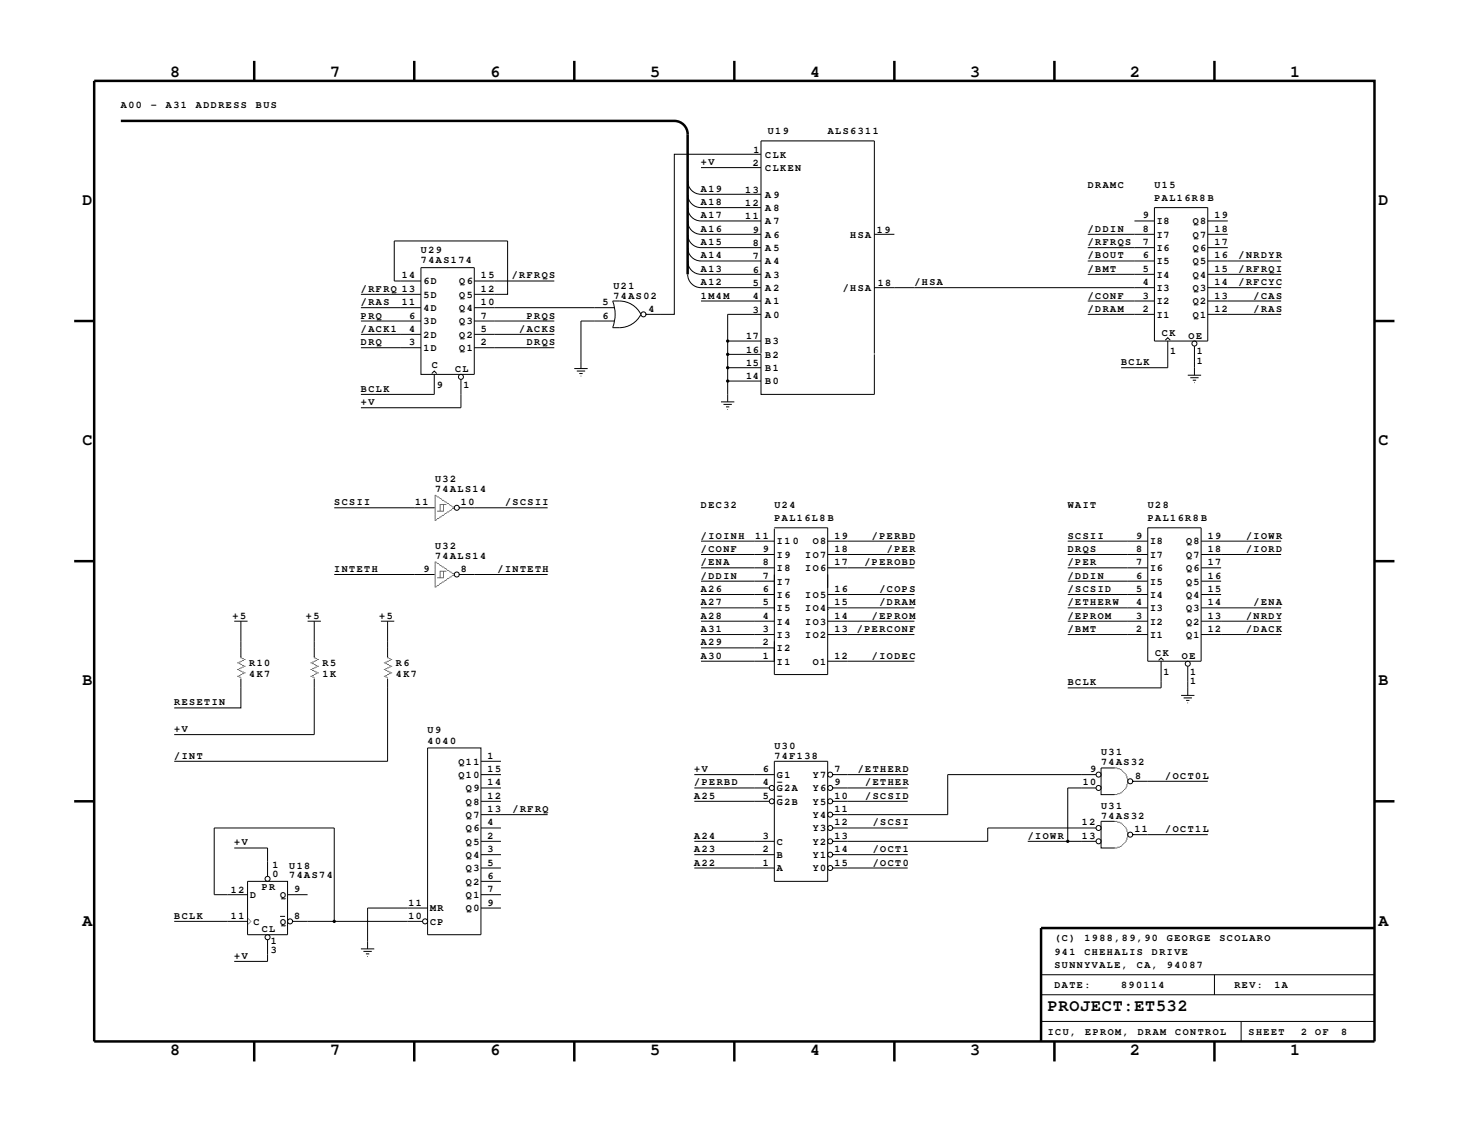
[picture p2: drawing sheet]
<svg xmlns="http://www.w3.org/2000/svg" width="279mm" height="216mm" viewBox="0 0 279 216" stroke-linecap="round" stroke-linejoin="round" font-family="sans-serif">
<g fill="none" stroke="#000" stroke-width=".48">
<path d="M17.9 15.4h243.9v182.9h-243.9zM48.4 11.6v3.8M78.9 11.6v3.8M109.4 11.6v3.8M139.9 11.6v3.8M170.3 11.6v3.8M200.8 11.6v3.8M231.3 11.6v3.8M23 23h105.4a2.54 2.54 0 0 1 2.6 2.6v26.6M14.1 61.1h3.8M261.8 61.1h3.8M14.1 106.8h3.8"/>
<path d="M261.8 106.8h3.8M14.1 152.6h3.8M261.8 152.6h3.8M261.8 176.7h-63.5v21.6M48.4 198.3v3.8M78.9 198.3v3.8M109.4 198.3v3.8M139.9 198.3v3.8M170.3 198.3v3.8M200.8 198.3v3.8M231.3 198.3v3.8"/>
</g>
<g fill="none" stroke="#000" stroke-width=".19">
<path d="M131 39.5a2.54 2.54 0 0 0 2.5 2.6h11.4M131 37a2.54 2.54 0 0 0 2.5 2.5h11.4M131 34.4a2.54 2.54 0 0 0 2.5 2.6h11.4M133.5 31.9h11.4M144.9 29.4h-16.5v30.4h-5.4a.48 .48 0 0 1-.6 .5 .48 .48 0 0 1-.2-.8 .48 .48 0 0 1 .8 .1v.2M219.9 39.5h10.1v25.4h-10.1zM68.7 58.6h11.5M68.7 56h11.5M80.2 51h10.1v20.3h-10.1zM80.2 53.5h-5.1v-7.6h21.6v10.1h-6.4M90.3 58.6h26.7M90.3 53.5h15.3"/>
<path d="M122.1 59.8a4.9 4.9 0 0 0-5.4-2.5 7 7 0 0 1 0 5.1 4.9 4.9 0 0 0 5.4-2.5M131 49.7a2.54 2.54 0 0 0 2.5 2.5h11.4M131 47.1a2.54 2.54 0 0 0 2.5 2.6h11.4M131 44.6a2.54 2.54 0 0 0 2.5 2.5h11.4M131 42.1a2.54 2.54 0 0 0 2.5 2.5h11.4M131 52.2a2.54 2.54 0 0 0 2.5 2.6h11.4M133.5 57.3h11.4M144.9 59.8h-6.3v7.7M166.5 54.8h53.4M166.5 44.6h3.8M207.2 57.3h12.7M207.2 52.2h12.7"/>
<path d="M207.2 49.7h12.7M207.2 47.1h12.7M207.2 44.6h12.7M207.2 59.8h12.7M216.1 42.1h3.8M230 57.3h14M230 54.8h14M230 52.2h14M230 49.7h14M230 47.1h3.8M230 44.6h3.8M230 42.1h3.8"/>
<path d="M230 59.8h14M68.7 66.2h11.5M68.7 63.7h11.5M68.7 61.1h11.5M82.2 71.1l.5-.5 .5 .5M82.7 71.3v3.8h-14M87.8 72.2v5.4h-19.1M90.3 66.2h15.3M90.3 63.7h15.3M90.3 61.1h15.3M109.4 70.2h2.5M109.9 70.6h1.5"/>
<path d="M110.3 71.1h.7M117 61.1h-6.4v9.1M137.3 76.5h2.6M137.8 77h1.6M138.3 77.5h.6M138.6 67.5v5M138.6 67.5h6.3v7.6h21.6v-7.6M138.6 72.5h6.3M138.6 64.9h6.3M138.6 70h6.3M138.6 72.5v4M144.9 67.3v-40.5h21.6v40.5"/>
<path d="M221.9 64.8l.5-.5 .5 .5M222.4 64.9v5.1h-8.9M226.2 71.4h2.6M226.7 71.9h1.6M227.2 72.4h.6M227.5 65.9v5.5M63.7 96.7h19M87.5 96.7a.48 .48 0 0 0-.7-.5 .48 .48 0 0 0-.2 .8 .48 .48 0 0 0 .8-.1l.1-.2h16.8M44.6 118.3h2.5M45.9 118.3v6.8M58.6 118.3h2.5M59.8 118.3v6.8"/>
<path d="M63.7 109.4h19M72.5 118.3h2.6M73.8 118.3v6.8M87.5 109.4a.48 .48 0 0 0-.7-.5 .48 .48 0 0 0-.2 .8 .48 .48 0 0 0 .8-.1l.1-.2h16.8M133.5 118.3h14M133.5 113.2h14M133.5 110.6h14M133.5 105.6h14M133.5 103h14M133.5 115.7h14M133.5 108.1h14M147.5 100.5h10.1v27.9h-10.1v-27.8"/>
<path d="M157.6 118.3h16.5M157.6 113.2h16.5M157.6 105.6h16.5M157.6 103h16.5M157.6 115.7h16.5M157.6 108.1h16.5M157.6 116h.2M203.4 118.3h15.2M203.4 113.2h15.2M203.4 110.6h15.2M203.4 105.6h15.2M203.4 103h15.2"/>
<path d="M203.4 115.7h15.2M203.4 108.1h15.2M218.6 100.5h10.2v25.4h-10.2zM228.8 118.3h15.2M228.8 113.2h3.8M228.8 110.6h3.8M228.8 105.6h15.2M228.8 103h15.2M228.8 115.7h15.2M228.8 108.1h3.8M45.9 129.2v5.6h-12.7M59.8 129.2v10.7h-26.6"/>
<path d="M73.8 129.2v15.7h-40.6M133.5 123.3h14v2.6h-14M133.5 120.8h14M157.6 125.9h16.5M157.6 120.8h16.5M203.4 120.8h15.2M220.7 125.7l.4-.4 .5 .4M221.1 125.9v5.1h-17.7M224.9 132.4h2.6M225.4 132.9h1.6M225.9 133.3h.6M226.2 126.8v5.6"/>
<path d="M228.8 120.8h15.2M91.6 157.6h3.8M91.6 152.6h3.8M91.6 150h3.8M91.6 144.9h3.8M91.6 147.5h3.8M91.6 155.1h12.7M132.2 152.6h14.3M132.2 150h14.3M132.2 147.5h15.3M147.5 144.9h10.1v22.9h-10.1zM158.6 147.5a.48 .48 0 0 0-.6-.5 .48 .48 0 0 0-.3 .8 .48 .48 0 0 0 .8-.1l.1-.2h14.3"/>
<path d="M158.6 150a.48 .48 0 0 0-.6-.4 .48 .48 0 0 0-.3 .7 .48 .48 0 0 0 .8 0l.1-.3h14.3M158.6 152.6a.48 .48 0 0 0-.6-.5 .48 .48 0 0 0-.3 .8 .48 .48 0 0 0 .8-.1l.1-.2h14.3M158.6 157.6a.48 .48 0 0 0-.6-.4 .48 .48 0 0 0-.3 .7 .48 .48 0 0 0 .8 0l.1-.3h14.3M208.8 147.5h-28.3v7.6h-21.9a.48 .48 0 0 1-.6 .4 .48 .48 0 0 1-.3-.7 .48 .48 0 0 1 .8 .1l.1 .2M208.8 157.6h-20.7v2.6h-29.5a.48 .48 0 0 1-.6 .4 .48 .48 0 0 1-.3-.7 .48 .48 0 0 1 .8 0l.1 .3M208.8 150h-5.4v10.2M212.2 146.2h-2.5v5.1h2.5M212.2 156.4h-2.5v5h2.5M215.7 148.7a.48 .48 0 0 0-.6-.4 .48 .48 0 0 0-.2 .8 .48 .48 0 0 0 .8-.1v-.3h14.3M215.7 158.9a.48 .48 0 0 0-.6-.4 .48 .48 0 0 0-.2 .7 .48 .48 0 0 0 .8-.1v-.2h14.3M33.2 175.4h13.9M44.6 161.4h6.4v5.4"/>
<path d="M47.1 167.8h7.7v10.2h-7.7zM47.1 170.3h-6.3v-12.7h22.9v17.8M51 178.9v4.1h-6.4M53.3 174.5h1M54.8 170.3h3.8M55.7 175.4a.48 .48 0 0 0-.6-.4 .48 .48 0 0 0-.2 .7 .48 .48 0 0 0 .8 0v-.3h24.8M81.4 172.9h-11.4v7.8M91.6 178h.1M91.6 165.3h3.8M91.6 162.7h3.8M91.6 160.2h3.8M91.6 172.9h3.8"/>
<path d="M91.6 170.3h3.8M91.6 167.8h3.8M91.6 177.8v-35.4h-10.2v35.6h10.2M132.2 165.3h15.3M132.2 162.7h15.3M132.2 160.2h15.3M158.6 162.7a.48 .48 0 0 0-.6-.4 .48 .48 0 0 0-.3 .7 .48 .48 0 0 0 .8 0l.1-.3h14.3M158.6 165.3a.48 .48 0 0 0-.6-.5 .48 .48 0 0 0-.3 .8 .48 .48 0 0 0 .8-.1l.1-.2h14.3M195.7 160.2h13.1M68.7 180.7h2.6M69.2 181.1h1.6M69.7 181.6h.6"/>
<path d="M198.3 194.5h63.5M198.3 189.4h63.5M198.3 185.6h63.5M231.3 185.6v3.8M236.4 194.5v3.8"/>
<circle cx="87.8" cy="71.8" r=".48"/>
<circle cx="227.5" cy="65.4" r=".48"/>
<circle cx="226.2" cy="126.4" r=".48"/>
<circle cx="147" cy="150" r=".48"/>
<circle cx="147" cy="152.6" r=".48"/>
<circle cx="209.2" cy="150" r=".48"/>
<circle cx="209.2" cy="147.5" r=".48"/>
<circle cx="209.2" cy="157.6" r=".48"/>
<circle cx="51" cy="167.3" r=".48"/>
<circle cx="51" cy="178.4" r=".48"/>
<circle cx="81" cy="175.4" r=".48"/>
<circle cx="209.2" cy="160.2" r=".48"/>
</g>
<g fill="#000">
<circle cx="110.6" cy="71.6" r=".08"/>
<circle cx="138.6" cy="70" r=".32"/>
<circle cx="138.6" cy="64.9" r=".32"/>
<circle cx="138.6" cy="67.5" r=".32"/>
<circle cx="138.6" cy="72.5" r=".32"/>
<circle cx="138.6" cy="77.9" r=".08"/>
<circle cx="227.5" cy="72.9" r=".08"/>
<circle cx="82.7" cy="96.7" r=".08"/>
<circle cx="82.9" cy="96.4" r=".08"/>
<circle cx="82.9" cy="97" r=".08"/>
<circle cx="82.9" cy="97.5" r=".08"/>
<circle cx="82.9" cy="94.6" r=".08"/>
<circle cx="82.9" cy="94.8" r=".08"/>
<circle cx="82.9" cy="94.9" r=".08"/>
<circle cx="82.9" cy="95.1" r=".08"/>
<circle cx="82.9" cy="95.4" r=".08"/>
<circle cx="82.9" cy="96.2" r=".08"/>
<circle cx="82.9" cy="97.2" r=".08"/>
<circle cx="82.9" cy="97.8" r=".08"/>
<circle cx="82.9" cy="97.9" r=".08"/>
<circle cx="82.9" cy="95.6" r=".08"/>
<circle cx="82.9" cy="95.7" r=".08"/>
<circle cx="82.9" cy="95.9" r=".08"/>
<circle cx="82.9" cy="96.5" r=".08"/>
<circle cx="82.9" cy="98.6" r=".08"/>
<circle cx="82.9" cy="99.1" r=".08"/>
<circle cx="82.9" cy="95.2" r=".08"/>
<circle cx="82.9" cy="94.5" r=".08"/>
<circle cx="82.9" cy="96" r=".08"/>
<circle cx="82.9" cy="96.7" r=".08"/>
<circle cx="82.9" cy="96.8" r=".08"/>
<circle cx="82.9" cy="97.3" r=".08"/>
<circle cx="82.9" cy="97.6" r=".08"/>
<circle cx="82.9" cy="98.1" r=".08"/>
<circle cx="82.9" cy="94.3" r=".08"/>
<circle cx="82.9" cy="98.3" r=".08"/>
<circle cx="82.9" cy="98.4" r=".08"/>
<circle cx="82.9" cy="98.7" r=".08"/>
<circle cx="82.9" cy="98.9" r=".08"/>
<circle cx="83" cy="94.3" r=".08"/>
<circle cx="83" cy="99.1" r=".08"/>
<circle cx="83.2" cy="98.9" r=".08"/>
<circle cx="83.2" cy="94.5" r=".08"/>
<circle cx="83.3" cy="94.6" r=".08"/>
<circle cx="83.3" cy="97.3" r=".08"/>
<circle cx="83.3" cy="98.7" r=".08"/>
<circle cx="83.5" cy="94.6" r=".08"/>
<circle cx="83.5" cy="97.3" r=".08"/>
<circle cx="83.5" cy="98.7" r=".08"/>
<circle cx="83.7" cy="97.3" r=".08"/>
<circle cx="83.7" cy="98.6" r=".08"/>
<circle cx="83.7" cy="94.8" r=".08"/>
<circle cx="83.8" cy="97.2" r=".08"/>
<circle cx="83.8" cy="96.2" r=".08"/>
<circle cx="83.8" cy="94.9" r=".08"/>
<circle cx="83.8" cy="97" r=".08"/>
<circle cx="83.8" cy="96.4" r=".08"/>
<circle cx="83.8" cy="96.5" r=".08"/>
<circle cx="83.8" cy="96" r=".08"/>
<circle cx="83.8" cy="96.7" r=".08"/>
<circle cx="83.8" cy="97.3" r=".08"/>
<circle cx="83.8" cy="98.4" r=".08"/>
<circle cx="83.8" cy="96.8" r=".08"/>
<circle cx="84" cy="94.9" r=".08"/>
<circle cx="84" cy="98.4" r=".08"/>
<circle cx="84" cy="97.3" r=".08"/>
<circle cx="84" cy="96" r=".08"/>
<circle cx="84.1" cy="97.3" r=".08"/>
<circle cx="84.1" cy="96" r=".08"/>
<circle cx="84.1" cy="95.1" r=".08"/>
<circle cx="84.1" cy="98.3" r=".08"/>
<circle cx="84.3" cy="97.3" r=".08"/>
<circle cx="84.3" cy="95.2" r=".08"/>
<circle cx="84.3" cy="96" r=".08"/>
<circle cx="84.3" cy="98.1" r=".08"/>
<circle cx="84.5" cy="97" r=".08"/>
<circle cx="84.5" cy="98.1" r=".08"/>
<circle cx="84.5" cy="97.2" r=".08"/>
<circle cx="84.5" cy="96.4" r=".08"/>
<circle cx="84.5" cy="95.2" r=".08"/>
<circle cx="84.5" cy="96.2" r=".08"/>
<circle cx="84.5" cy="96.5" r=".08"/>
<circle cx="84.5" cy="96" r=".08"/>
<circle cx="84.5" cy="96.8" r=".08"/>
<circle cx="84.5" cy="97.3" r=".08"/>
<circle cx="84.5" cy="96.7" r=".08"/>
<circle cx="84.6" cy="97.9" r=".08"/>
<circle cx="84.6" cy="95.4" r=".08"/>
<circle cx="84.6" cy="96" r=".08"/>
<circle cx="84.8" cy="97.8" r=".08"/>
<circle cx="84.8" cy="95.6" r=".08"/>
<circle cx="84.8" cy="96" r=".08"/>
<circle cx="84.9" cy="95.6" r=".08"/>
<circle cx="84.9" cy="97.8" r=".08"/>
<circle cx="84.9" cy="96" r=".08"/>
<circle cx="85.1" cy="97.6" r=".08"/>
<circle cx="85.1" cy="95.7" r=".08"/>
<circle cx="85.2" cy="95.9" r=".08"/>
<circle cx="85.2" cy="97.5" r=".08"/>
<circle cx="85.4" cy="97.5" r=".08"/>
<circle cx="85.4" cy="95.9" r=".08"/>
<circle cx="85.6" cy="97.3" r=".08"/>
<circle cx="85.6" cy="96" r=".08"/>
<circle cx="85.7" cy="97.2" r=".08"/>
<circle cx="85.7" cy="96.2" r=".08"/>
<circle cx="85.9" cy="97.2" r=".08"/>
<circle cx="85.9" cy="96.2" r=".08"/>
<circle cx="86" cy="96.4" r=".08"/>
<circle cx="86" cy="97" r=".08"/>
<circle cx="86.2" cy="96.5" r=".08"/>
<circle cx="86.2" cy="96.8" r=".08"/>
<circle cx="86.4" cy="96.8" r=".08"/>
<circle cx="86.4" cy="96.5" r=".08"/>
<circle cx="86.5" cy="96.7" r=".08"/>
<circle cx="82.7" cy="109.4" r=".08"/>
<circle cx="82.9" cy="108.3" r=".08"/>
<circle cx="82.9" cy="109.4" r=".08"/>
<circle cx="82.9" cy="109.2" r=".08"/>
<circle cx="82.9" cy="109.7" r=".08"/>
<circle cx="82.9" cy="110.5" r=".08"/>
<circle cx="82.9" cy="111.3" r=".08"/>
<circle cx="82.9" cy="111.6" r=".08"/>
<circle cx="82.9" cy="107" r=".08"/>
<circle cx="82.9" cy="107.3" r=".08"/>
<circle cx="82.9" cy="107.9" r=".08"/>
<circle cx="82.9" cy="108.1" r=".08"/>
<circle cx="82.9" cy="108.6" r=".08"/>
<circle cx="82.9" cy="108.7" r=".08"/>
<circle cx="82.9" cy="109.5" r=".08"/>
<circle cx="82.9" cy="110.6" r=".08"/>
<circle cx="82.9" cy="111.4" r=".08"/>
<circle cx="82.9" cy="107.2" r=".08"/>
<circle cx="82.9" cy="111.1" r=".08"/>
<circle cx="82.9" cy="107.5" r=".08"/>
<circle cx="82.9" cy="109.1" r=".08"/>
<circle cx="82.9" cy="110" r=".08"/>
<circle cx="82.9" cy="110.3" r=".08"/>
<circle cx="82.9" cy="110.8" r=".08"/>
<circle cx="82.9" cy="111" r=".08"/>
<circle cx="82.9" cy="109.9" r=".08"/>
<circle cx="82.9" cy="107.6" r=".08"/>
<circle cx="82.9" cy="107.8" r=".08"/>
<circle cx="82.9" cy="108.4" r=".08"/>
<circle cx="82.9" cy="108.9" r=".08"/>
<circle cx="82.9" cy="110.2" r=".08"/>
<circle cx="82.9" cy="111.8" r=".08"/>
<circle cx="83" cy="107" r=".08"/>
<circle cx="83" cy="111.8" r=".08"/>
<circle cx="83.2" cy="111.6" r=".08"/>
<circle cx="83.2" cy="107.2" r=".08"/>
<circle cx="83.3" cy="107.3" r=".08"/>
<circle cx="83.3" cy="111.4" r=".08"/>
<circle cx="83.3" cy="110" r=".08"/>
<circle cx="83.5" cy="107.3" r=".08"/>
<circle cx="83.5" cy="111.4" r=".08"/>
<circle cx="83.5" cy="110" r=".08"/>
<circle cx="83.7" cy="107.5" r=".08"/>
<circle cx="83.7" cy="110" r=".08"/>
<circle cx="83.7" cy="111.3" r=".08"/>
<circle cx="83.8" cy="109.5" r=".08"/>
<circle cx="83.8" cy="108.9" r=".08"/>
<circle cx="83.8" cy="111.1" r=".08"/>
<circle cx="83.8" cy="109.9" r=".08"/>
<circle cx="83.8" cy="109.1" r=".08"/>
<circle cx="83.8" cy="109.4" r=".08"/>
<circle cx="83.8" cy="108.7" r=".08"/>
<circle cx="83.8" cy="110" r=".08"/>
<circle cx="83.8" cy="107.6" r=".08"/>
<circle cx="83.8" cy="109.2" r=".08"/>
<circle cx="83.8" cy="109.7" r=".08"/>
<circle cx="84" cy="107.6" r=".08"/>
<circle cx="84" cy="108.7" r=".08"/>
<circle cx="84" cy="110" r=".08"/>
<circle cx="84" cy="111.1" r=".08"/>
<circle cx="84.1" cy="108.7" r=".08"/>
<circle cx="84.1" cy="110" r=".08"/>
<circle cx="84.1" cy="107.8" r=".08"/>
<circle cx="84.1" cy="111" r=".08"/>
<circle cx="84.3" cy="110" r=".08"/>
<circle cx="84.3" cy="110.8" r=".08"/>
<circle cx="84.3" cy="108.7" r=".08"/>
<circle cx="84.3" cy="107.9" r=".08"/>
<circle cx="84.5" cy="108.7" r=".08"/>
<circle cx="84.5" cy="108.9" r=".08"/>
<circle cx="84.5" cy="109.2" r=".08"/>
<circle cx="84.5" cy="109.7" r=".08"/>
<circle cx="84.5" cy="109.4" r=".08"/>
<circle cx="84.5" cy="110.8" r=".08"/>
<circle cx="84.5" cy="109.1" r=".08"/>
<circle cx="84.5" cy="109.5" r=".08"/>
<circle cx="84.5" cy="109.9" r=".08"/>
<circle cx="84.5" cy="107.9" r=".08"/>
<circle cx="84.5" cy="110" r=".08"/>
<circle cx="84.6" cy="110.6" r=".08"/>
<circle cx="84.6" cy="108.1" r=".08"/>
<circle cx="84.6" cy="108.7" r=".08"/>
<circle cx="84.8" cy="108.3" r=".08"/>
<circle cx="84.8" cy="108.7" r=".08"/>
<circle cx="84.8" cy="110.5" r=".08"/>
<circle cx="84.9" cy="110.5" r=".08"/>
<circle cx="84.9" cy="108.3" r=".08"/>
<circle cx="84.9" cy="108.7" r=".08"/>
<circle cx="85.1" cy="108.4" r=".08"/>
<circle cx="85.1" cy="110.3" r=".08"/>
<circle cx="85.2" cy="108.6" r=".08"/>
<circle cx="85.2" cy="110.2" r=".08"/>
<circle cx="85.4" cy="108.6" r=".08"/>
<circle cx="85.4" cy="110.2" r=".08"/>
<circle cx="85.6" cy="108.7" r=".08"/>
<circle cx="85.6" cy="110" r=".08"/>
<circle cx="85.7" cy="108.9" r=".08"/>
<circle cx="85.7" cy="109.9" r=".08"/>
<circle cx="85.9" cy="108.9" r=".08"/>
<circle cx="85.9" cy="109.9" r=".08"/>
<circle cx="86" cy="109.1" r=".08"/>
<circle cx="86" cy="109.7" r=".08"/>
<circle cx="86.2" cy="109.5" r=".08"/>
<circle cx="86.2" cy="109.2" r=".08"/>
<circle cx="86.4" cy="109.2" r=".08"/>
<circle cx="86.4" cy="109.5" r=".08"/>
<circle cx="86.5" cy="109.4" r=".08"/>
<circle cx="45.2" cy="126.2" r=".08"/>
<circle cx="45.2" cy="127.5" r=".08"/>
<circle cx="45.2" cy="128.7" r=".08"/>
<circle cx="45.4" cy="128.7" r=".08"/>
<circle cx="45.4" cy="126.2" r=".08"/>
<circle cx="45.4" cy="127.5" r=".08"/>
<circle cx="45.6" cy="127.3" r=".08"/>
<circle cx="45.6" cy="128.6" r=".08"/>
<circle cx="45.6" cy="128.9" r=".08"/>
<circle cx="45.6" cy="126" r=".08"/>
<circle cx="45.6" cy="127.6" r=".08"/>
<circle cx="45.6" cy="126.4" r=".08"/>
<circle cx="45.7" cy="126" r=".08"/>
<circle cx="45.7" cy="127.6" r=".08"/>
<circle cx="45.7" cy="128.9" r=".08"/>
<circle cx="45.7" cy="126.4" r=".08"/>
<circle cx="45.7" cy="128.6" r=".08"/>
<circle cx="45.7" cy="127.3" r=".08"/>
<circle cx="45.9" cy="125.1" r=".08"/>
<circle cx="45.9" cy="126.5" r=".08"/>
<circle cx="45.9" cy="129.1" r=".08"/>
<circle cx="45.9" cy="127.2" r=".08"/>
<circle cx="45.9" cy="128.4" r=".08"/>
<circle cx="45.9" cy="125.9" r=".08"/>
<circle cx="45.9" cy="127.8" r=".08"/>
<circle cx="45.9" cy="125.3" r=".08"/>
<circle cx="46" cy="127.2" r=".08"/>
<circle cx="46" cy="126.5" r=".08"/>
<circle cx="46" cy="128.4" r=".08"/>
<circle cx="46" cy="125.9" r=".08"/>
<circle cx="46" cy="125.3" r=".08"/>
<circle cx="46" cy="127.8" r=".08"/>
<circle cx="46.2" cy="125.4" r=".08"/>
<circle cx="46.2" cy="126.7" r=".08"/>
<circle cx="46.2" cy="128" r=".08"/>
<circle cx="46.2" cy="128.3" r=".08"/>
<circle cx="46.2" cy="125.7" r=".08"/>
<circle cx="46.2" cy="127" r=".08"/>
<circle cx="46.4" cy="125.4" r=".08"/>
<circle cx="46.4" cy="127" r=".08"/>
<circle cx="46.4" cy="128.3" r=".08"/>
<circle cx="46.4" cy="125.7" r=".08"/>
<circle cx="46.4" cy="126.7" r=".08"/>
<circle cx="46.4" cy="128" r=".08"/>
<circle cx="46.5" cy="125.6" r=".08"/>
<circle cx="46.5" cy="126.8" r=".08"/>
<circle cx="46.5" cy="128.1" r=".08"/>
<circle cx="46.7" cy="128.1" r=".08"/>
<circle cx="46.7" cy="125.6" r=".08"/>
<circle cx="46.7" cy="126.8" r=".08"/>
<circle cx="59.2" cy="126.2" r=".08"/>
<circle cx="59.2" cy="127.5" r=".08"/>
<circle cx="59.2" cy="128.7" r=".08"/>
<circle cx="59.4" cy="126.2" r=".08"/>
<circle cx="59.4" cy="127.5" r=".08"/>
<circle cx="59.4" cy="128.7" r=".08"/>
<circle cx="59.5" cy="127.3" r=".08"/>
<circle cx="59.5" cy="127.6" r=".08"/>
<circle cx="59.5" cy="128.9" r=".08"/>
<circle cx="59.5" cy="126" r=".08"/>
<circle cx="59.5" cy="126.4" r=".08"/>
<circle cx="59.5" cy="128.6" r=".08"/>
<circle cx="59.7" cy="126" r=".08"/>
<circle cx="59.7" cy="126.4" r=".08"/>
<circle cx="59.7" cy="127.3" r=".08"/>
<circle cx="59.7" cy="128.6" r=".08"/>
<circle cx="59.7" cy="128.9" r=".08"/>
<circle cx="59.7" cy="127.6" r=".08"/>
<circle cx="59.8" cy="126.5" r=".08"/>
<circle cx="59.8" cy="125.1" r=".08"/>
<circle cx="59.8" cy="125.9" r=".08"/>
<circle cx="59.8" cy="127.2" r=".08"/>
<circle cx="59.8" cy="129.1" r=".08"/>
<circle cx="59.8" cy="125.3" r=".08"/>
<circle cx="59.8" cy="127.8" r=".08"/>
<circle cx="59.8" cy="128.4" r=".08"/>
<circle cx="60" cy="128.4" r=".08"/>
<circle cx="60" cy="125.3" r=".08"/>
<circle cx="60" cy="127.2" r=".08"/>
<circle cx="60" cy="125.9" r=".08"/>
<circle cx="60" cy="126.5" r=".08"/>
<circle cx="60" cy="127.8" r=".08"/>
<circle cx="60.2" cy="126.7" r=".08"/>
<circle cx="60.2" cy="128.3" r=".08"/>
<circle cx="60.2" cy="125.7" r=".08"/>
<circle cx="60.2" cy="125.4" r=".08"/>
<circle cx="60.2" cy="128" r=".08"/>
<circle cx="60.2" cy="127" r=".08"/>
<circle cx="60.3" cy="127" r=".08"/>
<circle cx="60.3" cy="128" r=".08"/>
<circle cx="60.3" cy="125.4" r=".08"/>
<circle cx="60.3" cy="128.3" r=".08"/>
<circle cx="60.3" cy="125.7" r=".08"/>
<circle cx="60.3" cy="126.7" r=".08"/>
<circle cx="60.5" cy="125.6" r=".08"/>
<circle cx="60.5" cy="128.1" r=".08"/>
<circle cx="60.5" cy="126.8" r=".08"/>
<circle cx="60.6" cy="126.8" r=".08"/>
<circle cx="60.6" cy="125.6" r=".08"/>
<circle cx="60.6" cy="128.1" r=".08"/>
<circle cx="73.2" cy="128.7" r=".08"/>
<circle cx="73.2" cy="127.5" r=".08"/>
<circle cx="73.2" cy="126.2" r=".08"/>
<circle cx="73.3" cy="126.2" r=".08"/>
<circle cx="73.3" cy="127.5" r=".08"/>
<circle cx="73.3" cy="128.7" r=".08"/>
<circle cx="73.5" cy="126" r=".08"/>
<circle cx="73.5" cy="127.3" r=".08"/>
<circle cx="73.5" cy="127.6" r=".08"/>
<circle cx="73.5" cy="128.9" r=".08"/>
<circle cx="73.5" cy="126.4" r=".08"/>
<circle cx="73.5" cy="128.6" r=".08"/>
<circle cx="73.7" cy="128.9" r=".08"/>
<circle cx="73.7" cy="126" r=".08"/>
<circle cx="73.7" cy="127.6" r=".08"/>
<circle cx="73.7" cy="126.4" r=".08"/>
<circle cx="73.7" cy="128.6" r=".08"/>
<circle cx="73.7" cy="127.3" r=".08"/>
<circle cx="73.8" cy="127.2" r=".08"/>
<circle cx="73.8" cy="128.4" r=".08"/>
<circle cx="73.8" cy="127.8" r=".08"/>
<circle cx="73.8" cy="126.5" r=".08"/>
<circle cx="73.8" cy="125.3" r=".08"/>
<circle cx="73.8" cy="125.9" r=".08"/>
<circle cx="73.8" cy="129.1" r=".08"/>
<circle cx="73.8" cy="125.1" r=".08"/>
<circle cx="74" cy="125.3" r=".08"/>
<circle cx="74" cy="126.5" r=".08"/>
<circle cx="74" cy="125.9" r=".08"/>
<circle cx="74" cy="127.8" r=".08"/>
<circle cx="74" cy="128.4" r=".08"/>
<circle cx="74" cy="127.2" r=".08"/>
<circle cx="74.1" cy="128.3" r=".08"/>
<circle cx="74.1" cy="125.7" r=".08"/>
<circle cx="74.1" cy="125.4" r=".08"/>
<circle cx="74.1" cy="128" r=".08"/>
<circle cx="74.1" cy="127" r=".08"/>
<circle cx="74.1" cy="126.7" r=".08"/>
<circle cx="74.3" cy="125.4" r=".08"/>
<circle cx="74.3" cy="128.3" r=".08"/>
<circle cx="74.3" cy="125.7" r=".08"/>
<circle cx="74.3" cy="127" r=".08"/>
<circle cx="74.3" cy="126.7" r=".08"/>
<circle cx="74.3" cy="128" r=".08"/>
<circle cx="74.5" cy="126.8" r=".08"/>
<circle cx="74.5" cy="125.6" r=".08"/>
<circle cx="74.5" cy="128.1" r=".08"/>
<circle cx="74.6" cy="125.6" r=".08"/>
<circle cx="74.6" cy="126.8" r=".08"/>
<circle cx="74.6" cy="128.1" r=".08"/>
<circle cx="226.2" cy="133.8" r=".08"/>
<circle cx="212.2" cy="146.2" r=".08"/>
<circle cx="212.2" cy="151.3" r=".08"/>
<circle cx="212.2" cy="156.4" r=".08"/>
<circle cx="212.4" cy="146.2" r=".08"/>
<circle cx="212.4" cy="156.4" r=".08"/>
<circle cx="212.4" cy="151.3" r=".08"/>
<circle cx="212.6" cy="156.4" r=".08"/>
<circle cx="212.6" cy="146.2" r=".08"/>
<circle cx="212.6" cy="151.3" r=".08"/>
<circle cx="212.7" cy="151.3" r=".08"/>
<circle cx="212.7" cy="156.4" r=".08"/>
<circle cx="212.7" cy="146.2" r=".08"/>
<circle cx="212.9" cy="151.1" r=".08"/>
<circle cx="212.9" cy="156.5" r=".08"/>
<circle cx="212.9" cy="146.4" r=".08"/>
<circle cx="213" cy="151.1" r=".08"/>
<circle cx="213" cy="156.5" r=".08"/>
<circle cx="213" cy="146.4" r=".08"/>
<circle cx="213.2" cy="151.1" r=".08"/>
<circle cx="213.2" cy="146.4" r=".08"/>
<circle cx="213.2" cy="156.5" r=".08"/>
<circle cx="213.4" cy="146.5" r=".08"/>
<circle cx="213.4" cy="156.7" r=".08"/>
<circle cx="213.4" cy="151" r=".08"/>
<circle cx="213.5" cy="146.5" r=".08"/>
<circle cx="213.5" cy="156.7" r=".08"/>
<circle cx="213.5" cy="151" r=".08"/>
<circle cx="213.7" cy="150.8" r=".08"/>
<circle cx="213.7" cy="146.7" r=".08"/>
<circle cx="213.7" cy="156.8" r=".08"/>
<circle cx="213.8" cy="157" r=".08"/>
<circle cx="213.8" cy="146.8" r=".08"/>
<circle cx="213.8" cy="150.7" r=".08"/>
<circle cx="214" cy="157.2" r=".08"/>
<circle cx="214" cy="147" r=".08"/>
<circle cx="214" cy="150.5" r=".08"/>
<circle cx="214.2" cy="157.3" r=".08"/>
<circle cx="214.2" cy="147.2" r=".08"/>
<circle cx="214.2" cy="150.3" r=".08"/>
<circle cx="214.3" cy="150.2" r=".08"/>
<circle cx="214.3" cy="157.5" r=".08"/>
<circle cx="214.3" cy="147.3" r=".08"/>
<circle cx="214.5" cy="157.8" r=".08"/>
<circle cx="214.5" cy="147.6" r=".08"/>
<circle cx="214.5" cy="157.6" r=".08"/>
<circle cx="214.5" cy="147.5" r=".08"/>
<circle cx="214.5" cy="149.9" r=".08"/>
<circle cx="214.5" cy="150" r=".08"/>
<circle cx="214.6" cy="158" r=".08"/>
<circle cx="214.6" cy="159.7" r=".08"/>
<circle cx="214.6" cy="147.8" r=".08"/>
<circle cx="214.6" cy="149.5" r=".08"/>
<circle cx="214.6" cy="159.5" r=".08"/>
<circle cx="214.6" cy="159.9" r=".08"/>
<circle cx="214.6" cy="148" r=".08"/>
<circle cx="214.6" cy="148.1" r=".08"/>
<circle cx="214.6" cy="149.4" r=".08"/>
<circle cx="214.6" cy="149.7" r=".08"/>
<circle cx="214.6" cy="158.1" r=".08"/>
<circle cx="214.6" cy="158.3" r=".08"/>
<circle cx="214.8" cy="158.4" r=".08"/>
<circle cx="214.8" cy="148.4" r=".08"/>
<circle cx="214.8" cy="158.6" r=".08"/>
<circle cx="214.8" cy="158.9" r=".08"/>
<circle cx="214.8" cy="159.2" r=".08"/>
<circle cx="214.8" cy="148.3" r=".08"/>
<circle cx="214.8" cy="148.6" r=".08"/>
<circle cx="214.8" cy="158.7" r=".08"/>
<circle cx="214.8" cy="159.1" r=".08"/>
<circle cx="214.8" cy="149.2" r=".08"/>
<circle cx="214.8" cy="148.7" r=".08"/>
<circle cx="214.8" cy="148.9" r=".08"/>
<circle cx="214.8" cy="149.1" r=".08"/>
<circle cx="214.8" cy="159.4" r=".08"/>
<circle cx="47.3" cy="175.9" r=".08"/>
<circle cx="47.3" cy="174.9" r=".08"/>
<circle cx="47.5" cy="175.7" r=".08"/>
<circle cx="47.5" cy="175.1" r=".08"/>
<circle cx="47.6" cy="175.6" r=".08"/>
<circle cx="47.6" cy="175.3" r=".08"/>
<circle cx="47.8" cy="175.4" r=".08"/>
<circle cx="63.7" cy="175.4" r=".32"/>
<circle cx="203.4" cy="160.2" r=".32"/>
<circle cx="212.2" cy="161.4" r=".08"/>
<circle cx="212.4" cy="161.4" r=".08"/>
<circle cx="212.6" cy="161.4" r=".08"/>
<circle cx="212.7" cy="161.4" r=".08"/>
<circle cx="212.9" cy="161.3" r=".08"/>
<circle cx="213" cy="161.3" r=".08"/>
<circle cx="213.2" cy="161.3" r=".08"/>
<circle cx="213.4" cy="161.1" r=".08"/>
<circle cx="213.5" cy="161.1" r=".08"/>
<circle cx="213.7" cy="161" r=".08"/>
<circle cx="213.8" cy="160.8" r=".08"/>
<circle cx="214" cy="160.7" r=".08"/>
<circle cx="214.2" cy="160.5" r=".08"/>
<circle cx="214.3" cy="160.3" r=".08"/>
<circle cx="214.5" cy="160" r=".08"/>
<circle cx="214.5" cy="160.2" r=".08"/>
<circle cx="70" cy="182.1" r=".08"/>
</g>
<g font-size="3.2">
<text x="32.4" y="14.6">8</text>
<text x="62.9" y="14.6">7</text>
<text x="93.3" y="14.6">6</text>
<text x="123.8" y="14.6">5</text>
<text x="154.3" y="14.6">4</text>
<text x="184.8" y="14.6">3</text>
<text x="215.3" y="14.6">2</text>
<text x="245.7" y="14.6">1</text>
<text x="15.7" y="39.1">D</text>
<text x="262.6" y="39.1">D</text>
<text x="15.7" y="84.8">C</text>
<text x="262.6" y="84.8">C</text>
<text x="15.7" y="130.5">B</text>
<text x="262.6" y="130.5">B</text>
<text x="15.7" y="176.2">A</text>
<text x="262.6" y="176.2">A</text>
<text x="199.5" y="192.6">PROJECT:ET532</text>
<text x="32.4" y="200.8">8</text>
<text x="62.9" y="200.8">7</text>
<text x="93.3" y="200.8">6</text>
<text x="123.8" y="200.8">5</text>
<text x="154.3" y="200.8">4</text>
<text x="184.8" y="200.8">3</text>
<text x="215.3" y="200.8">2</text>
<text x="245.7" y="200.8">1</text>
</g>
<g font-size="1.9">
<text x="23" y="20.5">A00</text>
<text x="28.7" y="20.5">-</text>
<text x="31.6" y="20.5">A31</text>
<text x="37.3" y="20.5">ADDRESS</text>
<text x="48.7" y="20.5">BUS</text>
<text x="143.5" y="29.1">1</text>
<text x="146.2" y="25.6">U19</text>
<text x="157.6" y="25.6">ALS6311</text>
<text x="133.5" y="31.4">+V</text>
<text x="143.4" y="31.6">2</text>
<text x="145.7" y="30">CLK</text>
<text x="145.7" y="32.5">CLKEN</text>
<text x="207.2" y="35.7">DRAMC</text>
<text x="219.9" y="35.7">U15</text>
<text x="133.5" y="41.6">A17</text>
<text x="133.5" y="39.1">A18</text>
<text x="133.5" y="36.5">A19</text>
<text x="141.9" y="36.7">13</text>
<text x="141.9" y="39.2">12</text>
<text x="141.9" y="41.8">11</text>
<text x="145.7" y="37.6">A 9</text>
<text x="145.7" y="40.2">A 8</text>
<text x="217.6" y="41.6">9</text>
<text x="219.9" y="38.3">PAL16R8 B</text>
<text x="231.3" y="41.6">19</text>
<text x="133.5" y="46.7">A15</text>
<text x="133.5" y="44.1">A16</text>
<text x="143.4" y="44.3">9</text>
<text x="143.4" y="46.8">8</text>
<text x="145.7" y="42.7">A 7</text>
<text x="145.7" y="45.2">A 6</text>
<text x="145.7" y="47.8">A 5</text>
<text x="161.9" y="45.2">HSA</text>
<text x="167" y="44.3">19</text>
<text x="207.2" y="44.1">/DDIN</text>
<text x="207.2" y="46.7">/RFRQS</text>
<text x="217.6" y="44.1">8</text>
<text x="217.6" y="46.7">7</text>
<text x="220.3" y="42.7">I8</text>
<text x="220.3" y="45.2">I7</text>
<text x="220.3" y="47.8">I6</text>
<text x="227.2" y="42.7">Q8</text>
<text x="227.2" y="45.2">Q7</text>
<text x="227.2" y="47.8">Q6</text>
<text x="231.3" y="44.1">18</text>
<text x="231.3" y="46.7">17</text>
<text x="76.5" y="53">14</text>
<text x="80.2" y="50.2">74AS174</text>
<text x="80.2" y="48.1">U29</text>
<text x="91.6" y="53">15</text>
<text x="97.5" y="53">/RFRQS</text>
<text x="133.5" y="51.8">A13</text>
<text x="133.5" y="49.2">A14</text>
<text x="143.4" y="49.4">7</text>
<text x="143.4" y="51.9">6</text>
<text x="145.7" y="50.3">A 4</text>
<text x="145.7" y="52.9">A 3</text>
<text x="207.2" y="49.2">/BOUT</text>
<text x="207.2" y="51.8">/BMT</text>
<text x="217.6" y="49.2">6</text>
<text x="217.6" y="51.8">5</text>
<text x="220.3" y="50.3">I5</text>
<text x="220.3" y="52.9">I4</text>
<text x="227.2" y="50.3">Q5</text>
<text x="227.2" y="52.9">Q4</text>
<text x="231.3" y="49.2">16</text>
<text x="231.3" y="51.8">15</text>
<text x="235.9" y="49.2">/NRDYR</text>
<text x="235.9" y="51.8">/RFRQI</text>
<text x="68.7" y="58.1">/RAS</text>
<text x="68.7" y="55.6">/RFRQ 13</text>
<text x="76.5" y="58.1">11</text>
<text x="80.6" y="54.1">6D</text>
<text x="80.6" y="56.7">5D</text>
<text x="80.6" y="59.2">4D</text>
<text x="87.5" y="54.1">Q6</text>
<text x="87.5" y="56.7">Q5</text>
<text x="87.5" y="59.2">Q4</text>
<text x="91.6" y="55.6">12</text>
<text x="91.6" y="58.1">10</text>
<text x="114.8" y="58.1">5</text>
<text x="116.8" y="56.8">74AS02</text>
<text x="116.8" y="55.1">U21</text>
<text x="123.5" y="59.4">4</text>
<text x="133.5" y="56.8">1M4M</text>
<text x="133.5" y="54.3">A12</text>
<text x="143.4" y="54.5">5</text>
<text x="143.4" y="57">4</text>
<text x="143.4" y="59.5">3</text>
<text x="145.7" y="55.4">A 2</text>
<text x="145.7" y="57.9">A 1</text>
<text x="160.5" y="55.4">/HSA</text>
<text x="167.2" y="54.5">18</text>
<text x="174.1" y="54.3">/HSA</text>
<text x="207.2" y="59.4">/DRAM</text>
<text x="207.2" y="56.8">/CONF</text>
<text x="217.6" y="54.3">4</text>
<text x="217.6" y="56.8">3</text>
<text x="217.6" y="59.4">2</text>
<text x="220.3" y="55.4">I3</text>
<text x="220.3" y="57.9">I2</text>
<text x="227.2" y="55.4">Q3</text>
<text x="227.2" y="57.9">Q2</text>
<text x="231.3" y="54.3">14</text>
<text x="231.3" y="56.8">13</text>
<text x="231.3" y="59.4">12</text>
<text x="235.9" y="54.3">/RFCYC</text>
<text x="238.8" y="56.8">/CAS</text>
<text x="238.8" y="59.4">/RAS</text>
<text x="68.7" y="65.7">DRQ</text>
<text x="68.7" y="63.2">/ACK1</text>
<text x="68.7" y="60.6">PRQ</text>
<text x="77.9" y="60.6">6</text>
<text x="77.9" y="63.2">4</text>
<text x="77.9" y="65.7">3</text>
<text x="80.6" y="61.8">3D</text>
<text x="80.6" y="64.3">2D</text>
<text x="87.5" y="61.8">Q3</text>
<text x="87.5" y="64.3">Q2</text>
<text x="91.6" y="60.6">7</text>
<text x="91.6" y="63.2">5</text>
<text x="91.6" y="65.7">2</text>
<text x="98.9" y="63.2">/ACKS</text>
<text x="100.3" y="65.7">DRQS</text>
<text x="100.3" y="60.6">PRQS</text>
<text x="114.8" y="60.6">6</text>
<text x="142.1" y="64.6">17</text>
<text x="145.7" y="60.5">A 0</text>
<text x="145.7" y="65.6">B3</text>
<text x="220.3" y="60.5">I1</text>
<text x="221.3" y="64">CK</text>
<text x="226.4" y="64.5">OE</text>
<text x="227.2" y="60.5">Q1</text>
<text x="80.6" y="66.8">1D</text>
<text x="82.2" y="70">C</text>
<text x="86.7" y="70.8">CL</text>
<text x="87.5" y="66.8">Q1</text>
<text x="142.1" y="67.2">16</text>
<text x="142.1" y="69.7">15</text>
<text x="145.7" y="68.1">B2</text>
<text x="145.7" y="70.6">B1</text>
<text x="213.5" y="69.5">BCLK</text>
<text x="222.9" y="67.5">1</text>
<text x="228" y="67.5">1</text>
<text x="228" y="69.2">1</text>
<text x="68.7" y="74.6">BCLK</text>
<text x="68.7" y="77.2">+V</text>
<text x="83.2" y="73.8">9</text>
<text x="88.3" y="73.8">1</text>
<text x="142.1" y="72.2">14</text>
<text x="145.7" y="73.2">B0</text>
<text x="82.9" y="93.7">74ALS14</text>
<text x="82.9" y="91.8">U32</text>
<text x="63.7" y="96.2">SCSII</text>
<text x="79.1" y="96.2">11</text>
<text x="87.8" y="96.2">10</text>
<text x="96.2" y="96.2">/SCSII</text>
<text x="133.5" y="96.7">DEC32</text>
<text x="147.5" y="99.2">PAL16L8 B</text>
<text x="147.5" y="96.7">U24</text>
<text x="203.4" y="96.7">WAIT</text>
<text x="218.6" y="96.7">U28</text>
<text x="218.6" y="99.2">PAL16R8 B</text>
<text x="82.9" y="106.4">74ALS14</text>
<text x="82.9" y="104.5">U32</text>
<text x="133.5" y="105.1">/CONF</text>
<text x="133.5" y="102.6">/IOINH</text>
<text x="133.5" y="107.6">/ENA</text>
<text x="143.8" y="102.6">11</text>
<text x="145.3" y="105.1">9</text>
<text x="145.3" y="107.6">8</text>
<text x="148" y="103.7">I1</text>
<text x="148" y="106.2">I9</text>
<text x="151" y="103.7">0</text>
<text x="153.4" y="106.2">IO7</text>
<text x="154.8" y="103.7">O8</text>
<text x="158.9" y="102.6">19</text>
<text x="158.9" y="105.1">18</text>
<text x="158.9" y="107.6">17</text>
<text x="164.6" y="107.6">/PEROBD</text>
<text x="166.1" y="102.6">/PERBD</text>
<text x="168.9" y="105.1">/PER</text>
<text x="203.4" y="107.6">/PER</text>
<text x="203.4" y="105.1">DRQS</text>
<text x="203.4" y="102.6">SCSII</text>
<text x="216.4" y="102.6">9</text>
<text x="216.4" y="105.1">8</text>
<text x="216.4" y="107.6">7</text>
<text x="219.1" y="103.7">I8</text>
<text x="219.1" y="106.2">I7</text>
<text x="225.9" y="103.7">Q8</text>
<text x="225.9" y="106.2">Q7</text>
<text x="230" y="102.6">19</text>
<text x="230" y="105.1">18</text>
<text x="230" y="107.6">17</text>
<text x="237.3" y="105.1">/IORD</text>
<text x="237.3" y="102.6">/IOWR</text>
<text x="63.7" y="108.9">INTETH</text>
<text x="80.6" y="108.9">9</text>
<text x="87.8" y="108.9">8</text>
<text x="94.8" y="108.9">/INTETH</text>
<text x="133.5" y="112.7">A26</text>
<text x="133.5" y="110.2">/DDIN</text>
<text x="145.3" y="110.2">7</text>
<text x="145.3" y="112.7">6</text>
<text x="148" y="108.7">I8</text>
<text x="148" y="111.3">I7</text>
<text x="148" y="113.8">I6</text>
<text x="153.4" y="108.7">IO6</text>
<text x="153.4" y="113.8">IO5</text>
<text x="158.9" y="112.7">16</text>
<text x="167.5" y="112.7">/COPS</text>
<text x="203.4" y="112.7">/SCSID</text>
<text x="203.4" y="110.2">/DDIN</text>
<text x="216.4" y="110.2">6</text>
<text x="216.4" y="112.7">5</text>
<text x="219.1" y="108.7">I6</text>
<text x="219.1" y="111.3">I5</text>
<text x="219.1" y="113.8">I4</text>
<text x="225.9" y="108.7">Q6</text>
<text x="225.9" y="111.3">Q5</text>
<text x="225.9" y="113.8">Q4</text>
<text x="230" y="110.2">16</text>
<text x="230" y="112.7">15</text>
<text x="44.3" y="117.8">+5</text>
<text x="58.3" y="117.8">+5</text>
<text x="72.2" y="117.8">+5</text>
<text x="133.5" y="117.8">A28</text>
<text x="133.5" y="115.3">A27</text>
<text x="145.3" y="115.3">5</text>
<text x="145.3" y="117.8">4</text>
<text x="148" y="116.4">I5</text>
<text x="148" y="118.9">I4</text>
<text x="153.4" y="116.4">IO4</text>
<text x="153.4" y="118.9">IO3</text>
<text x="158.9" y="115.3">15</text>
<text x="158.9" y="117.8">14</text>
<text x="166.1" y="117.8">/EPROM</text>
<text x="167.5" y="115.3">/DRAM</text>
<text x="203.4" y="117.8">/EPROM</text>
<text x="203.4" y="115.3">/ETHERW</text>
<text x="216.4" y="115.3">4</text>
<text x="216.4" y="117.8">3</text>
<text x="219.1" y="116.4">I3</text>
<text x="219.1" y="118.9">I2</text>
<text x="225.9" y="116.4">Q3</text>
<text x="225.9" y="118.9">Q2</text>
<text x="230" y="115.3">14</text>
<text x="230" y="117.8">13</text>
<text x="237.3" y="117.8">/NRDY</text>
<text x="238.8" y="115.3">/ENA</text>
<text x="133.5" y="125.4">A30</text>
<text x="133.5" y="122.9">A29</text>
<text x="133.5" y="120.3">A31</text>
<text x="145.3" y="120.3">3</text>
<text x="145.3" y="122.9">2</text>
<text x="145.3" y="125.4">1</text>
<text x="148" y="121.4">I3</text>
<text x="148" y="124">I2</text>
<text x="153.4" y="121.4">IO2</text>
<text x="158.9" y="125.4">12</text>
<text x="158.9" y="120.3">13</text>
<text x="163.2" y="120.3">/PERCONF</text>
<text x="166.1" y="125.4">/IODEC</text>
<text x="203.4" y="120.3">/BMT</text>
<text x="216.4" y="120.3">2</text>
<text x="219.1" y="121.4">I1</text>
<text x="220" y="124.9">CK</text>
<text x="225.1" y="125.4">OE</text>
<text x="225.9" y="121.4">Q1</text>
<text x="230" y="120.3">12</text>
<text x="237.3" y="120.3">/DACK</text>
<text x="47.5" y="126.8">R10</text>
<text x="47.5" y="128.9">4K7</text>
<text x="61.4" y="126.8">R5</text>
<text x="61.4" y="128.9">1K</text>
<text x="75.4" y="126.8">R6</text>
<text x="75.4" y="128.9">4K7</text>
<text x="148" y="126.5">I1</text>
<text x="154.8" y="126.5">O1</text>
<text x="203.4" y="130.5">BCLK</text>
<text x="221.6" y="128.4">1</text>
<text x="226.7" y="128.4">1</text>
<text x="226.7" y="130.2">1</text>
<text x="33.2" y="134.3">RESETIN</text>
<text x="33.2" y="139.4">+V</text>
<text x="81.4" y="141.6">4040</text>
<text x="81.4" y="139.5">U9</text>
<text x="147.5" y="142.6">U30</text>
<text x="209.7" y="143.8">U31</text>
<text x="33.2" y="144.5">/INT</text>
<text x="87.3" y="145.6">Q11</text>
<text x="87.3" y="148.1">Q10</text>
<text x="92.9" y="144.5">1</text>
<text x="92.9" y="147">15</text>
<text x="92.9" y="149.5">14</text>
<text x="132.2" y="149.5">/PERBD</text>
<text x="132.2" y="147">+V</text>
<text x="145.3" y="147">6</text>
<text x="145.3" y="149.5">4</text>
<text x="147.5" y="144.5">74F138</text>
<text x="148" y="148.1">G1</text>
<text x="148" y="149.5">-</text>
<text x="154.8" y="148.1">Y7</text>
<text x="158.9" y="147">7</text>
<text x="158.9" y="149.5">9</text>
<text x="163.4" y="147">/ETHERD</text>
<text x="164.8" y="149.5">/ETHER</text>
<text x="206.2" y="149.5">10</text>
<text x="207.6" y="147">9</text>
<text x="209.7" y="145.7">74AS32</text>
<text x="216.2" y="148.3">8</text>
<text x="221.9" y="148.3">/OCT0L</text>
<text x="88.7" y="150.7">Q9</text>
<text x="88.7" y="153.2">Q8</text>
<text x="88.7" y="155.7">Q7</text>
<text x="92.9" y="152.1">12</text>
<text x="92.9" y="154.6">13</text>
<text x="97.6" y="154.6">/RFRQ</text>
<text x="132.2" y="152.1">A25</text>
<text x="145.3" y="152.1">5</text>
<text x="148" y="150.7">G2A</text>
<text x="148" y="153.2">G2B</text>
<text x="148" y="152.1">-</text>
<text x="154.8" y="150.7">Y6</text>
<text x="154.8" y="153.2">Y5</text>
<text x="154.8" y="155.7">Y4</text>
<text x="158.9" y="152.1">10</text>
<text x="158.9" y="154.6">11</text>
<text x="164.8" y="152.1">/SCSID</text>
<text x="209.7" y="155.9">74AS32</text>
<text x="209.7" y="154">U31</text>
<text x="44.6" y="161">+V</text>
<text x="88.7" y="158.3">Q6</text>
<text x="88.7" y="160.8">Q5</text>
<text x="92.9" y="157.2">4</text>
<text x="92.9" y="159.7">2</text>
<text x="132.2" y="159.7">A24</text>
<text x="145.3" y="159.7">3</text>
<text x="148" y="160.8">C</text>
<text x="154.8" y="158.3">Y3</text>
<text x="154.8" y="160.8">Y2</text>
<text x="158.9" y="157.2">12</text>
<text x="158.9" y="159.7">13</text>
<text x="166.2" y="157.2">/SCSI</text>
<text x="195.7" y="159.7">/IOWR</text>
<text x="206.1" y="157.2">12</text>
<text x="206.1" y="159.7">13</text>
<text x="216.1" y="158.4">11</text>
<text x="221.9" y="158.4">/OCT1L</text>
<text x="51.9" y="165.3">1</text>
<text x="51.9" y="167">0</text>
<text x="55.1" y="167.2">74AS74</text>
<text x="55.1" y="165.4">U18</text>
<text x="88.7" y="163.4">Q4</text>
<text x="88.7" y="165.9">Q3</text>
<text x="92.9" y="162.2">3</text>
<text x="92.9" y="164.8">5</text>
<text x="92.9" y="167.3">6</text>
<text x="132.2" y="162.2">A23</text>
<text x="132.2" y="164.8">A22</text>
<text x="145.3" y="162.2">2</text>
<text x="145.3" y="164.8">1</text>
<text x="148" y="163.4">B</text>
<text x="148" y="165.9">A</text>
<text x="154.8" y="163.4">Y1</text>
<text x="154.8" y="165.9">Y0</text>
<text x="158.9" y="162.2">14</text>
<text x="158.9" y="164.8">15</text>
<text x="166.2" y="164.8">/OCT0</text>
<text x="166.2" y="162.2">/OCT1</text>
<text x="44" y="170">12</text>
<text x="47.6" y="171">D</text>
<text x="49.8" y="169.4">PR</text>
<text x="53.3" y="171">Q</text>
<text x="56" y="169.9">9</text>
<text x="77.8" y="172.4">11</text>
<text x="81.9" y="173.5">MR</text>
<text x="88.7" y="168.4">Q2</text>
<text x="88.7" y="171">Q1</text>
<text x="88.7" y="173.5">Q0</text>
<text x="92.9" y="169.9">7</text>
<text x="92.9" y="172.4">9</text>
<text x="33.2" y="174.9">BCLK</text>
<text x="44" y="174.9">11</text>
<text x="48.3" y="176.1">C</text>
<text x="49.8" y="177.5">CL</text>
<text x="51.6" y="179.7">1</text>
<text x="53.3" y="176.1">Q</text>
<text x="56" y="174.9">8</text>
<text x="77.8" y="174.9">10</text>
<text x="81.9" y="176.1">CP</text>
<text x="200.8" y="179.2">(C)</text>
<text x="206.5" y="179.2">1988,89,90</text>
<text x="222.3" y="179.2">GEORGE</text>
<text x="232.3" y="179.2">SCOLARO</text>
<text x="44.6" y="182.6">+V</text>
<text x="51.6" y="181.5">3</text>
<text x="200.8" y="184.3">SUNNYVALE,</text>
<text x="200.8" y="181.8">941</text>
<text x="206.5" y="181.8">CHEHALIS</text>
<text x="216.5" y="184.3">CA,</text>
<text x="219.4" y="181.8">DRIVE</text>
<text x="222.3" y="184.3">94087</text>
<text x="200.8" y="188.1">DATE:</text>
<text x="213.5" y="188.1">890114</text>
<text x="235.1" y="188.1">REV:</text>
<text x="242.7" y="188.1">1A</text>
<text x="199.5" y="197">ICU,</text>
<text x="206.7" y="197">EPROM,</text>
<text x="216.7" y="197">DRAM</text>
<text x="223.8" y="197">CONTROL</text>
<text x="237.8" y="197">SHEET</text>
<text x="247.8" y="197">2</text>
<text x="250.5" y="197">OF</text>
<text x="255.4" y="197">8</text>
</g>
</svg>
